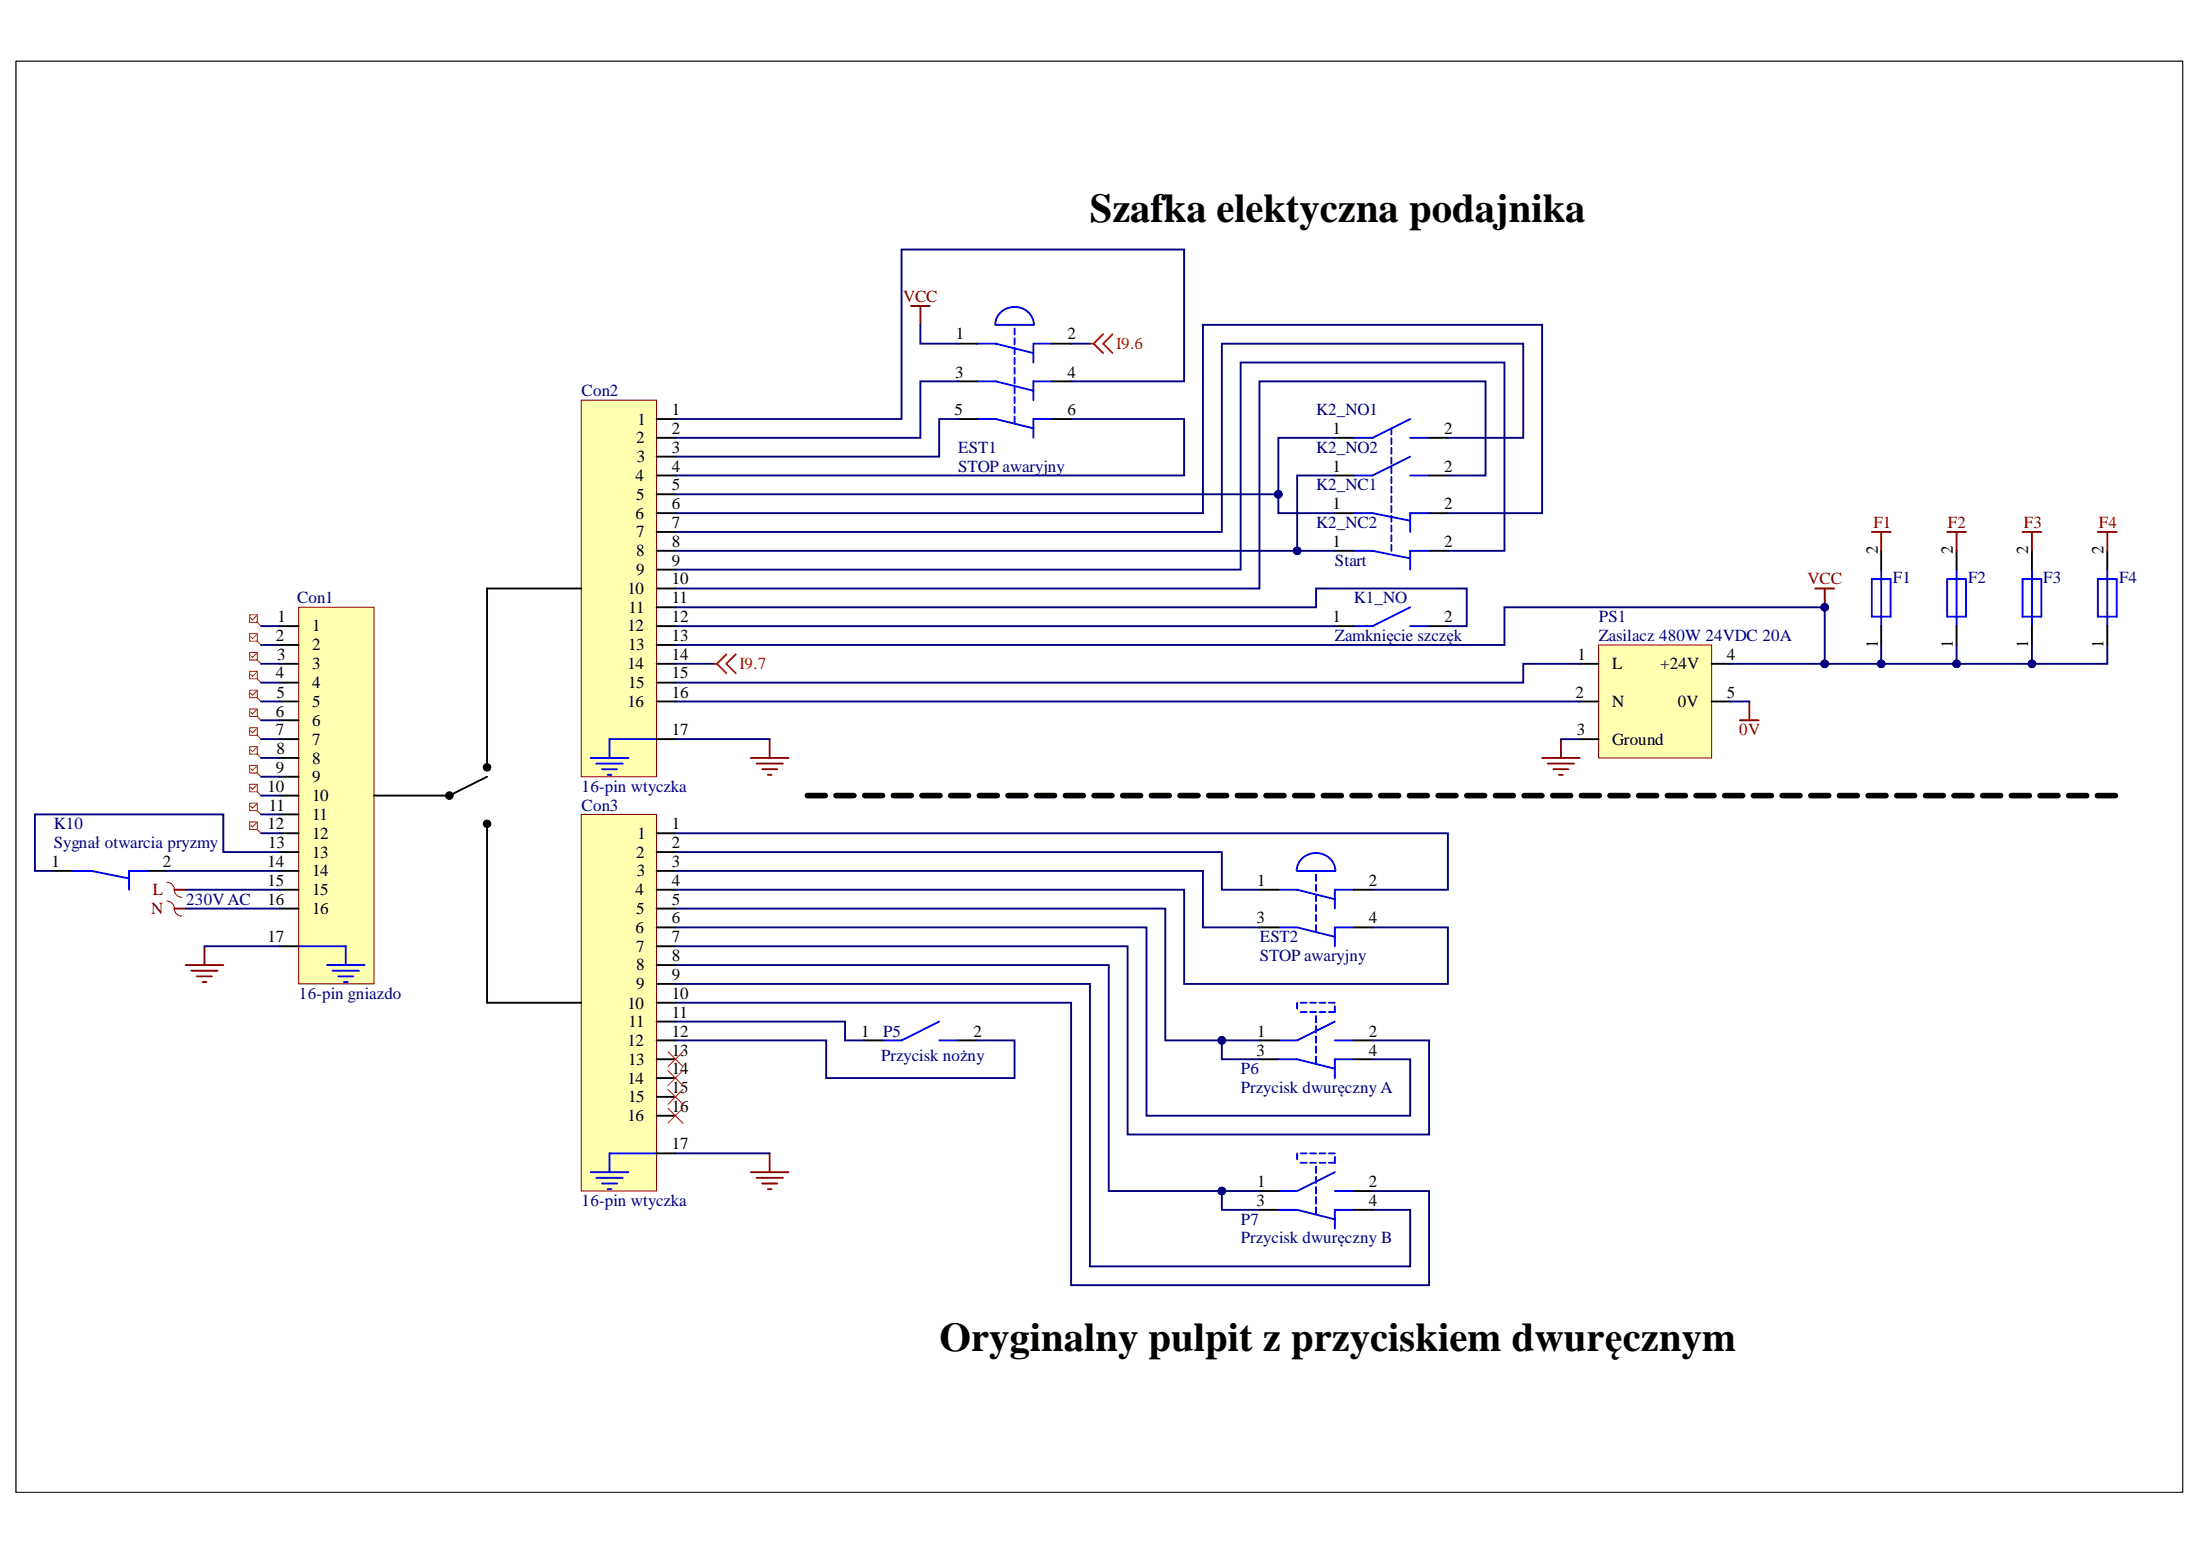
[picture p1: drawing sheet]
<svg xmlns="http://www.w3.org/2000/svg" width="297mm" height="210mm" viewBox="0 0 297 210" stroke-linecap="round" stroke-linejoin="round" font-family="sans-serif">
<path d="M2.2 8.3h292.5v193.1h-292.5z" fill="none" stroke="#000" stroke-width=".14"/>
<path d="M215.8 87.1h15.3v15.2h-15.3z" fill-rule="evenodd" fill="#ffffb0"/>
<path d="M215.8 87.1h15.3v15.2h-15.3z" fill="none" stroke="#800000" stroke-width=".14"/>
<path d="M213.3 89.6h2.5M213.3 94.7h2.5M213.3 99.8h2.5M231.1 89.6h2.5M231.1 94.7h2.5" fill="none" stroke="#000" stroke-width=".25"/>
<path d="M210.8 99.8v2.5M234.9 97.2h2.6M236.2 94.7v2.5M208.2 102.3h5.1M209 103.1h3.5M209.7 103.8h2.1M210.5 104.6h.5" fill="none" stroke="#800000" stroke-width=".25"/>
<path d="M40.3 82h10.2v50.8h-10.2z" fill-rule="evenodd" fill="#ffffb0"/>
<path d="M40.3 82h10.2v50.8h-10.2z" fill="none" stroke="#800000" stroke-width=".14"/>
<path d="M40.3 127.7h6.4v2.6M44.1 130.3h5.1M44.9 131h3.6M45.7 131.8h2M46.4 132.6h.5" fill="none" stroke="#00f" stroke-width=".25"/>
<g fill="none" stroke="#000" stroke-width=".25">
<path d="M37.8 84.5h2.5M37.8 87.1h2.5M37.8 89.6h2.5M37.8 92.1h2.5M37.8 94.7h2.5M37.8 97.2h2.5M37.8 99.8h2.5M37.8 102.3h2.5M37.8 104.8h2.5M37.8 107.4h2.5M37.8 109.9h2.5M37.8 112.5h2.5"/>
<path d="M37.8 115h2.5M37.8 117.6h2.5M37.8 120.1h2.5M37.8 122.6h2.5M37.8 127.7h2.5"/>
</g>
<path d="M78.5 54h10.2v50.8h-10.2z" fill-rule="evenodd" fill="#ffffb0"/>
<path d="M78.5 54h10.2v50.8h-10.2z" fill="none" stroke="#800000" stroke-width=".14"/>
<path d="M88.7 99.8h-6.4v2.5M79.8 102.3h5M80.5 103.1h3.6M81.3 103.8h2M82 104.6h.5" fill="none" stroke="#00f" stroke-width=".25"/>
<g fill="none" stroke="#000" stroke-width=".25">
<path d="M88.7 59.1h2.5M88.7 56.6h2.5M88.7 79.4h2.5M88.7 76.9h2.5M88.7 74.3h2.5M88.7 71.8h2.5M88.7 69.3h2.5M88.7 66.7h2.5M88.7 64.2h2.5M88.7 61.6h2.5M88.7 99.8h2.5M88.7 94.7h2.5"/>
<path d="M88.7 92.1h2.5M88.7 89.6h2.5M88.7 87.1h2.5M88.7 84.5h2.5M88.7 82h2.5"/>
</g>
<path d="M78.5 109.9h10.2v50.9h-10.2z" fill-rule="evenodd" fill="#ffffb0"/>
<path d="M78.5 109.9h10.2v50.9h-10.2z" fill="none" stroke="#800000" stroke-width=".14"/>
<path d="M79.8 158.2h5M80.5 159h3.6M81.3 159.8h2M88.7 155.7h-6.4v2.5M82 160.5h.5" fill="none" stroke="#00f" stroke-width=".25"/>
<g fill="none" stroke="#000" stroke-width=".25">
<path d="M78.5 79.4h-12.7v24.2M65.8 111.2v24.2h12.7M88.7 117.6h2.5M88.7 115h2.5M88.7 112.5h2.5M88.7 137.9h2.5M88.7 135.4h2.5M88.7 132.8h2.5M88.7 130.3h2.5M88.7 127.7h2.5M88.7 125.2h2.5M88.7 122.6h2.5"/>
<path d="M88.7 120.1h2.5M88.7 155.7h2.5M88.7 150.6h2.5M88.7 148.1h2.5M88.7 145.5h2.5M88.7 143h2.5M88.7 140.4h2.5"/>
</g>
<g fill="none" stroke="#000" stroke-width=".76">
<path d="M109 107.4h2.4M112.9 107.4h2.4M116.7 107.4h2.5M120.6 107.4h2.4M124.5 107.4h2.4M128.4 107.4h2.4M132.2 107.4h2.5M136.1 107.4h2.4M140 107.4h2.4M143.8 107.4h2.5M147.7 107.4h2.4M151.6 107.4h2.4"/>
<path d="M155.5 107.4h2.4M159.3 107.4h2.4M163.2 107.4h2.4M167.1 107.4h2.4M170.9 107.4h2.5M174.8 107.4h2.4M178.7 107.4h2.4M182.6 107.4h2.4M186.4 107.4h2.4M190.3 107.4h2.4M194.2 107.4h2.4M198 107.4h2.5"/>
<path d="M201.9 107.4h2.4M205.8 107.4h2.4M209.6 107.4h2.5M213.5 107.4h2.4M217.4 107.4h2.4M221.3 107.4h2.4M225.1 107.4h2.5M229 107.4h2.4M232.9 107.4h2.4M236.7 107.4h2.5M240.6 107.4h2.4M244.5 107.4h2.4"/>
<path d="M248.4 107.4h2.4M252.2 107.4h2.4M256.1 107.4h2.4M260 107.4h2.4M263.8 107.4h2.5M267.7 107.4h2.4M271.6 107.4h2.4M275.4 107.4h2.5M279.3 107.4h2.4M283.2 107.4h2.4"/>
</g>
<g fill="none" stroke="#800000" stroke-width=".25">
<path d="M245.1 79.4h2.5M246.4 79.4v2.6M103.9 99.8v2.5M101.4 102.3h5.1M102.1 103.1h3.6M102.9 103.8h2M103.7 104.6h.5M25.1 130.3h5.1M25.8 131h3.6M26.6 131.8h2M27.4 132.6h.5M27.6 127.7v2.6"/>
<path d="M101.4 158.2h5.1M102.1 159h3.6M102.9 159.8h2M103.9 155.7v2.5M103.7 160.5h.5"/>
</g>
<g fill="none" stroke="#f00" stroke-width=".14">
<path d="M33.7 98.2h1v1.1h-1zM33.7 95.7h1v1h-1zM33.7 93.2h1v1h-1zM33.7 90.6h1v1h-1zM33.7 88.1h1v1h-1zM33.7 85.5h1v1.1h-1zM33.7 83h1v1h-1zM34.6 98.4l-.5 .5-.3-.2M34.6 95.9l-.5 .5-.3-.3M34.6 93.3l-.5 .5-.3-.2M34.6 90.8l-.5 .5-.3-.3M34.6 88.2l-.5 .6-.3-.3"/>
<path d="M34.6 85.7l-.5 .5-.3-.2M34.6 83.2l-.5 .5-.3-.3M34.7 99.3l.5 .5M34.7 96.7l.5 .5M34.7 94.2l.5 .5M34.7 91.6l.5 .5M34.7 89.1l.5 .5M34.7 86.6l.5 .5M34.7 84l.5 .5M33.7 111h1v1h-1zM33.7 108.4h1v1h-1zM33.7 105.9h1v1h-1z"/>
<path d="M33.7 103.3h1v1h-1zM33.7 100.8h1v1h-1zM34.6 111.1l-.5 .5-.3-.2M34.6 108.6l-.5 .5-.3-.3M34.6 106l-.5 .5-.3-.2M34.6 103.5l-.5 .5-.3-.2M34.6 101l-.5 .5-.3-.3M34.7 112l.5 .5M34.7 109.4l.5 .5M34.7 106.9l.5 .5M34.7 104.3l.5 .5M34.7 101.8l.5 .5"/>
</g>
<circle cx="246.4" cy="82" r=".51" fill="#000080"/>
<circle cx="246.4" cy="82" r=".51" fill="none" stroke="#000080" stroke-width=".14"/>
<path d="M147.2 46.4h.5M147.7 46.4l1.2 1.3M148.9 45.1l-1.2 1.3M150.2 45.1l-1.3 1.3 1.3 1.3M96.3 89.6h.5M96.8 89.6l1.3 1.3M98.1 88.3l-1.3 1.3M99.3 88.3l-1.2 1.3 1.2 1.3" fill="none" stroke="#f00" stroke-width=".25"/>
<g fill="none" stroke="#000" stroke-width=".25">
<path d="M129.4 46.4h2.5M129.4 51.5h2.5M129.4 56.6h2.5M142.1 46.4h2.5M142.1 51.5h2.5M142.1 56.6h2.5M180.2 59.1h2.6M193 59.1h2.5M180.2 64.2h2.6M180.2 69.3h2.6M180.2 74.4h2.6M193 64.2h2.5"/>
<path d="M193 69.3h2.5M193 74.4h2.5M254 74.4v2.5M264.2 74.4v2.5M274.3 74.4v2.5M284.5 74.4v2.5M180.2 84.5h2.6M193 84.5h2.5M254 84.5v2.6M264.2 84.5v2.6M274.3 84.5v2.6M284.5 84.5v2.6"/>
<path d="M7.3 117.6h2.5M20 117.6h2.5M65.8 104.8l-5.1 2.6h-10.2M170 120.1h2.6M170 125.2h2.6M182.8 120.1h2.5M182.8 125.2h2.5M116.6 140.4h2.6M129.4 140.4h2.5M170 140.4h2.6M170 143h2.6M182.8 140.4h2.5"/>
<path d="M182.8 143h2.5M170 160.8h2.6M170 163.3h2.6M182.8 160.8h2.5M182.8 163.3h2.5"/>
</g>
<g fill="none" stroke="#00f" stroke-width=".25">
<path d="M131.9 46.4h2.5l5.1 1.3M131.9 51.5h2.5l5.1 1.2M131.9 56.6h2.5l5.1 1.2M134.4 43.8a2.62 2.62 0 0 1 2.6-2.4 2.62 2.62 0 0 1 2.6 2.5M134.4 43.8h5.1M137 44.3v.9M137 45.7v.8M137 47v.8M137 48.3v.8M137 49.6v.9M137 51v.8M137 52.3v.8"/>
<path d="M137 53.6v.8M137 54.9v.8M137 56.2v.9M142.1 46.4h-2.6v2.5M142.1 51.5h-2.6v2.5M142.1 56.6h-2.6v2.5M187.9 57.8v.8M187.9 59.1v.9M190.4 56.6l-5.1 2.5h-2.5M190.4 59.1h2.6M182.8 69.3h2.5l5.1 1M182.8 74.4h2.5l5.1 1"/>
<path d="M187.9 60.5v.8M187.9 61.8v.8M187.9 63.1v.8M187.9 64.4v.8M187.9 65.7v.8M187.9 67v.8M187.9 68.3v.8M187.9 69.6v.8M187.9 70.9v.9M187.9 72.2v.9M187.9 73.6v.8M190.4 61.6l-5.1 2.6h-2.5"/>
<path d="M190.4 64.2h2.6M193 69.3h-2.6v2.5M193 74.4h-2.6v2.5M252.7 78.2h2.6v5h-2.6zM254 76.9v7.6M262.9 78.2h2.5v5h-2.5zM264.2 76.9v7.6M273.1 78.2h2.5v5h-2.5zM274.3 76.9v7.6M283.2 78.2h2.6v5h-2.6zM284.5 76.9v7.6M190.4 82l-5.1 2.5h-2.5"/>
<path d="M190.4 84.5h2.6M9.8 117.6h2.5l5.1 1M20 117.6h-2.6v2.5M175.1 117.5a2.62 2.62 0 0 1 2.6-2.4 2.62 2.62 0 0 1 2.6 2.5M175.1 117.6h5.1M177.7 118.1v.8M177.7 119.4v.9M126.8 137.9l-5.1 2.5h-2.5M172.6 120.1h2.5l5.1 1.3M172.6 125.2h2.5l5.1 1.3M175.1 135.4v.7M175.6 136.6h.8"/>
<path d="M175.6 135.4h.8M176.9 136.6h.8M176.9 135.4h.8M177.7 120.8v.8M177.7 122.1v.9M177.7 123.5v.8M177.7 124.8v.9M177.7 137.1v.9M177.7 138.5v.9M177.7 139.9v.8M178.2 136.6h.8M178.2 135.4h.8"/>
<path d="M179.4 135.4h.8M180.2 135.8v.8h-.8M180.2 137.9l-5.1 2.5h-2.5M182.8 120.1h-2.6v2.5M182.8 125.2h-2.6v2.5M126.8 140.4h2.6M172.6 143h2.5l5.1 1.3M175.1 155.7v.8M175.6 157h.8M175.6 155.7h.8M176.9 157h.8M176.9 155.7h.8"/>
<path d="M177.7 141.3v.8M177.7 142.6v.9M177.7 157.5v.8M177.7 158.9v.8M178.2 157h.8M178.2 155.7h.8M179.4 155.7h.8M180.2 156.2v.8h-.8M180.2 140.4h2.6M180.2 158.2l-5.1 2.6h-2.5M182.8 143h-2.6v2.5M172.6 163.3h2.5l5.1 1.3"/>
<path d="M177.7 160.2v.9M177.7 161.6v.9M177.7 163v.8M180.2 160.8h2.6M182.8 163.3h-2.6v2.6"/>
</g>
<path d="M90.2 142l2 2M90.2 144.5l2 2M90.2 147l2 2.1M90.2 149.6l2 2M92.2 142l-2 2M92.2 144.5l-2 2M92.2 147l-2 2.1M92.2 149.6l-2 2" fill="none" stroke="#f00" stroke-width=".14"/>
<path d="M123 41.3h2.5M124.3 41.3v2.5M252.7 71.8h2.6M254 71.8v2.6M262.9 71.8h2.5M264.2 71.8v2.6M273.1 71.8h2.5M274.3 71.8v2.6M283.2 71.8h2.6M284.5 71.8v2.6M23.5 120.1h1.6M23.5 122.6h1.6" fill="none" stroke="#800000" stroke-width=".25"/>
<g fill="#000">
<circle cx="60.7" cy="107.4" r=".51"/>
<circle cx="65.8" cy="103.6" r=".51"/>
<circle cx="65.8" cy="111.2" r=".51"/>
</g>
<g fill="none" stroke="#000" stroke-width=".14">
<circle cx="60.7" cy="107.4" r=".51"/>
<circle cx="65.8" cy="103.6" r=".51"/>
<circle cx="65.8" cy="111.2" r=".51"/>
</g>
<path d="M22.5 119.1a1.02 1.02 0 0 1 1 1 1.02 1.02 0 0 0 1.1 1M22.5 121.6a1.02 1.02 0 0 1 1 1 1.02 1.02 0 0 0 1.1 1.1" fill="none" stroke="#800000" stroke-width=".14"/>
<path d="M254 87.1v2.5" fill="none" stroke="#000080" stroke-width=".25"/>
<circle cx="254" cy="89.6" r=".51" fill="#000080"/>
<circle cx="254" cy="89.6" r=".51" fill="none" stroke="#000080" stroke-width=".14"/>
<g fill="none" stroke="#000080" stroke-width=".25">
<path d="M35.2 99.8h2.6M35.2 97.2h2.6M35.2 94.7h2.6M35.2 92.1h2.6M35.2 89.6h2.6M35.2 87.1h2.6M35.2 84.5h2.6M22.5 117.6h15.3M35.2 112.5h2.6M35.2 109.9h2.6M35.2 107.4h2.6M35.2 104.8h2.6"/>
<path d="M35.2 102.3h2.6M37.8 115h-7.6v-5.1h-25.5v7.7h2.6M25.1 122.6h12.7M25.1 120.1h12.7M27.6 127.7h10.2M91.2 137.9h22.9v2.5h2.5M91.2 130.3h58.5v30.5h20.3M91.2 135.4h53.4v38.1h48.4v-12.7h-7.7M91.2 132.8h56v38.1h43.2v-7.6h-5.1M91.2 140.4h20.3v5.1h25.5v-5.1h-5.1M91.2 155.7h12.7"/>
</g>
<circle cx="165" cy="160.8" r=".51" fill="#000080"/>
<circle cx="165" cy="160.8" r=".51" fill="none" stroke="#000080" stroke-width=".14"/>
<path d="M91.2 122.6h66.1v17.8h12.7M91.2 127.7h61v25.4h40.8v-12.7h-7.7M91.2 125.2h63.6v25.4h35.6v-7.6h-5.1" fill="none" stroke="#000080" stroke-width=".25"/>
<circle cx="165" cy="140.4" r=".51" fill="#000080"/>
<circle cx="165" cy="140.4" r=".51" fill="none" stroke="#000080" stroke-width=".14"/>
<path d="M91.2 99.8h12.7M91.2 89.6h5.1M91.2 87.1h111.9v-5.1h43.3v7.6h-12.8M91.2 94.7h122.1M213.3 89.6h-7.6v2.5h-114.5M91.2 117.6h71.2v7.6h7.6M91.2 115h73.8v5.1h5M91.2 112.5h104.3v7.6h-10.2M91.2 120.1h68.7v12.7h35.6v-7.6h-10.2" fill="none" stroke="#000080" stroke-width=".25"/>
<circle cx="246.4" cy="82" r=".51" fill="#000080"/>
<circle cx="246.4" cy="82" r=".51" fill="none" stroke="#000080" stroke-width=".14"/>
<circle cx="246.4" cy="89.6" r=".51" fill="#000080"/>
<circle cx="246.4" cy="89.6" r=".51" fill="none" stroke="#000080" stroke-width=".14"/>
<path d="M180.2 64.2h-5.1v10.2h-83.9M195.5 64.2h5.1v-12.7h-30.6v27.9h-78.8M195.5 74.4h7.6v-25.5h-35.6v28h-76.3M91.2 82h86.5v-2.6h20.3v5.1h-2.5M91.2 84.5h89" fill="none" stroke="#000080" stroke-width=".25"/>
<circle cx="175.1" cy="74.4" r=".51" fill="#000080"/>
<circle cx="175.1" cy="74.4" r=".51" fill="none" stroke="#000080" stroke-width=".14"/>
<path d="M180.2 59.1h-7.6v7.6h-81.4M195.5 59.1h10.2v-12.7h-40.7v25.4h-73.8M91.2 69.3h71.2v-25.5h45.8v25.5h-12.7" fill="none" stroke="#000080" stroke-width=".25"/>
<circle cx="172.6" cy="66.7" r=".51" fill="#000080"/>
<circle cx="172.6" cy="66.7" r=".51" fill="none" stroke="#000080" stroke-width=".14"/>
<path d="M124.3 43.8v2.6h5.1M129.4 56.6h-2.6v5h-35.6M129.4 51.5h-5.1v7.6h-33.1M144.6 56.6h15.3v7.6h-68.7M144.6 51.5h15.3v-17.8h-38.2v22.9h-30.5M144.6 46.4h2.6M165 160.8v2.5h5" fill="none" stroke="#000080" stroke-width=".25"/>
<circle cx="165" cy="160.8" r=".51" fill="#000080"/>
<circle cx="165" cy="160.8" r=".51" fill="none" stroke="#000080" stroke-width=".14"/>
<path d="M165 140.4v2.6h5" fill="none" stroke="#000080" stroke-width=".25"/>
<circle cx="165" cy="140.4" r=".51" fill="#000080"/>
<circle cx="165" cy="140.4" r=".51" fill="none" stroke="#000080" stroke-width=".14"/>
<path d="M172.6 66.7v2.6h7.6" fill="none" stroke="#000080" stroke-width=".25"/>
<circle cx="172.6" cy="66.7" r=".51" fill="#000080"/>
<circle cx="172.6" cy="66.7" r=".51" fill="none" stroke="#000080" stroke-width=".14"/>
<path d="M175.1 74.4h5.1" fill="none" stroke="#000080" stroke-width=".25"/>
<circle cx="175.1" cy="74.4" r=".51" fill="#000080"/>
<circle cx="175.1" cy="74.4" r=".51" fill="none" stroke="#000080" stroke-width=".14"/>
<path d="M210.8 99.8h2.5M233.6 94.7h2.6M264.2 87.1v2.5h-17.8" fill="none" stroke="#000080" stroke-width=".25"/>
<circle cx="246.4" cy="89.6" r=".51" fill="#000080"/>
<circle cx="246.4" cy="89.6" r=".51" fill="none" stroke="#000080" stroke-width=".14"/>
<circle cx="254" cy="89.6" r=".51" fill="#000080"/>
<circle cx="254" cy="89.6" r=".51" fill="none" stroke="#000080" stroke-width=".14"/>
<circle cx="264.2" cy="89.6" r=".51" fill="#000080"/>
<circle cx="264.2" cy="89.6" r=".51" fill="none" stroke="#000080" stroke-width=".14"/>
<path d="M284.5 87.1v2.5h-20.3" fill="none" stroke="#000080" stroke-width=".25"/>
<circle cx="264.2" cy="89.6" r=".51" fill="#000080"/>
<circle cx="264.2" cy="89.6" r=".51" fill="none" stroke="#000080" stroke-width=".14"/>
<circle cx="274.3" cy="89.6" r=".51" fill="#000080"/>
<circle cx="274.3" cy="89.6" r=".51" fill="none" stroke="#000080" stroke-width=".14"/>
<path d="M274.3 87.1v2.5" fill="none" stroke="#000080" stroke-width=".25"/>
<circle cx="274.3" cy="89.6" r=".51" fill="#000080"/>
<circle cx="274.3" cy="89.6" r=".51" fill="none" stroke="#000080" stroke-width=".14"/>
<g font-size="5.5">
<text x="147.2" y="29.9">Szafka elektyczna podajnika</text>
<text x="126.8" y="182.4">Oryginalny pulpit z przyciskiem dwuręcznym</text>
</g>
<g font-size="2.3" fill="#800000">
<text x="121.9" y="40.8">VCC</text>
<text x="252.9" y="71.3">F1</text>
<text x="263" y="71.3">F2</text>
<text x="273.2" y="71.3">F3</text>
<text x="283.4" y="71.3">F4</text>
<text x="244.1" y="78.9">VCC</text>
<text x="234.8" y="99.3">0V</text>
<text x="20.4" y="123.4">N</text>
<text x="20.6" y="120.8">L</text>
</g>
<g font-size="2.3">
<text x="129" y="45.8">1</text>
<text x="144.1" y="45.8">2</text>
<text x="129" y="51">3</text>
<text x="144.1" y="51">4</text>
<text x="85.9" y="59.9">2</text>
<text x="86.1" y="57.3">1</text>
<text x="90.7" y="58.6">2</text>
<text x="90.7" y="56.1">1</text>
<text x="128.9" y="56.1">5</text>
<text x="144.1" y="56.1">6</text>
<text x="179.9" y="58.6">1</text>
<text x="195" y="58.6">2</text>
<text x="85.8" y="64.9">4</text>
<text x="86" y="62.4">3</text>
<text x="90.7" y="63.7">4</text>
<text x="90.7" y="61.1">3</text>
<text x="179.9" y="63.7">1</text>
<text x="195" y="63.7">2</text>
<text x="85.8" y="70">6</text>
<text x="85.9" y="67.5">5</text>
<text x="90.7" y="71.3">7</text>
<text x="90.7" y="68.7">6</text>
<text x="90.7" y="66.2">5</text>
<text x="179.9" y="68.7">1</text>
<text x="195" y="68.7">2</text>
<text x="85.9" y="77.6">9</text>
<text x="85.9" y="75.1">8</text>
<text x="85.9" y="72.5">7</text>
<text x="90.7" y="76.4">9</text>
<text x="90.7" y="73.8">8</text>
<text x="179.9" y="73.8">1</text>
<text x="195" y="73.8">2</text>
<text x="253.5" y="74.8" transform="rotate(-90 253.5 74.8)">2</text>
<text x="263.7" y="74.8" transform="rotate(-90 263.7 74.8)">2</text>
<text x="273.8" y="74.8" transform="rotate(-90 273.8 74.8)">2</text>
<text x="284" y="74.8" transform="rotate(-90 284 74.8)">2</text>
<text x="37.5" y="84">1</text>
<text x="84.7" y="80.2">10</text>
<text x="84.9" y="82.7">11</text>
<text x="90.7" y="84">12</text>
<text x="90.7" y="81.4">11</text>
<text x="90.7" y="78.9">10</text>
<text x="179.9" y="84">1</text>
<text x="195" y="84">2</text>
<text x="37.2" y="86.5">2</text>
<text x="37.4" y="89">3</text>
<text x="42.1" y="85.2">1</text>
<text x="42.1" y="87.8">2</text>
<text x="84.7" y="85.2">12</text>
<text x="84.8" y="87.8">13</text>
<text x="90.7" y="89">14</text>
<text x="90.7" y="86.5">13</text>
<text x="213" y="89">1</text>
<text x="233.1" y="89">4</text>
<text x="253.5" y="87.4" transform="rotate(-90 253.5 87.4)">1</text>
<text x="263.7" y="87.4" transform="rotate(-90 263.7 87.4)">1</text>
<text x="273.8" y="87.4" transform="rotate(-90 273.8 87.4)">1</text>
<text x="284" y="87.4" transform="rotate(-90 284 87.4)">1</text>
<text x="37.2" y="91.6">4</text>
<text x="37.3" y="94.2">5</text>
<text x="42.1" y="90.3">3</text>
<text x="42.1" y="92.9">4</text>
<text x="42.1" y="95.5">5</text>
<text x="84.7" y="95.5">16</text>
<text x="84.7" y="90.3">14</text>
<text x="84.8" y="92.9">15</text>
<text x="90.7" y="94.2">16</text>
<text x="90.7" y="91.6">15</text>
<text x="212.7" y="94.2">2</text>
<text x="217.6" y="90.3">L</text>
<text x="217.6" y="95.5">N</text>
<text x="224.2" y="90.3">+24V</text>
<text x="226.5" y="95.5">0V</text>
<text x="233.1" y="94.2">5</text>
<text x="37.2" y="96.7">6</text>
<text x="37.2" y="99.3">7</text>
<text x="37.3" y="101.8">8</text>
<text x="42.1" y="98">6</text>
<text x="42.1" y="100.5">7</text>
<text x="90.7" y="99.3">17</text>
<text x="212.9" y="99.3">3</text>
<text x="217.6" y="100.5">Ground</text>
<text x="36.1" y="106.9">10</text>
<text x="37.2" y="104.3">9</text>
<text x="42.1" y="103.1">8</text>
<text x="42.1" y="105.6">9</text>
<text x="36.1" y="112">12</text>
<text x="36.3" y="109.4">11</text>
<text x="42.1" y="108.1">10</text>
<text x="42.1" y="110.7">11</text>
<text x="42.1" y="113.2">12</text>
<text x="86.1" y="113.2">1</text>
<text x="90.7" y="112">1</text>
<text x="6.9" y="117">1</text>
<text x="22" y="117">2</text>
<text x="36.1" y="117">14</text>
<text x="36.1" y="119.6">15</text>
<text x="36.2" y="114.5">13</text>
<text x="42.1" y="115.8">13</text>
<text x="42.1" y="118.3">14</text>
<text x="85.9" y="115.8">2</text>
<text x="86" y="118.3">3</text>
<text x="90.7" y="119.6">4</text>
<text x="90.7" y="117">3</text>
<text x="90.7" y="114.5">2</text>
<text x="169.8" y="119.6">1</text>
<text x="184.8" y="119.6">2</text>
<text x="36.1" y="122.1">16</text>
<text x="42.1" y="120.8">15</text>
<text x="42.1" y="123.4">16</text>
<text x="85.8" y="125.9">6</text>
<text x="85.8" y="120.8">4</text>
<text x="85.9" y="123.4">5</text>
<text x="90.7" y="124.6">6</text>
<text x="90.7" y="122.1">5</text>
<text x="169.7" y="124.6">3</text>
<text x="184.8" y="124.6">4</text>
<text x="36.1" y="127.2">17</text>
<text x="85.9" y="131">8</text>
<text x="85.9" y="128.4">7</text>
<text x="90.7" y="129.7">8</text>
<text x="90.7" y="127.2">7</text>
<text x="84.7" y="136.1">10</text>
<text x="85.9" y="133.5">9</text>
<text x="90.7" y="137.4">11</text>
<text x="90.7" y="134.8">10</text>
<text x="90.7" y="132.2">9</text>
<text x="84.7" y="141.2">12</text>
<text x="84.8" y="143.7">13</text>
<text x="84.9" y="138.7">11</text>
<text x="90.7" y="142.5">13</text>
<text x="90.7" y="139.9">12</text>
<text x="116.3" y="139.9">1</text>
<text x="131.4" y="139.9">2</text>
<text x="169.7" y="142.5">3</text>
<text x="169.8" y="139.9">1</text>
<text x="184.8" y="139.9">2</text>
<text x="184.8" y="142.5">4</text>
<text x="84.7" y="146.3">14</text>
<text x="84.8" y="148.8">15</text>
<text x="90.7" y="147.6">15</text>
<text x="90.7" y="145">14</text>
<text x="84.7" y="151.4">16</text>
<text x="90.7" y="155.2">17</text>
<text x="90.7" y="150.1">16</text>
<text x="169.8" y="160.2">1</text>
<text x="184.8" y="160.2">2</text>
<text x="169.7" y="162.8">3</text>
<text x="184.8" y="162.8">4</text>
</g>
<g font-size="2.3" fill="#f00">
<text x="150.7" y="47.1">I9.6</text>
<text x="99.9" y="90.3">I9.7</text>
</g>
<g font-size="2.3" fill="#000080">
<text x="78.5" y="53.5">Con2</text>
<text x="177.7" y="56.1">K2_NO1</text>
<text x="129.4" y="61.1">EST1</text>
<text x="129.4" y="63.7">STOP awaryjny</text>
<text x="177.7" y="61.1">K2_NO2</text>
<text x="177.7" y="66.2">K2_NC1</text>
<text x="177.7" y="71.3">K2_NC2</text>
<text x="180.2" y="76.4">Start</text>
<text x="40.1" y="81.4">Con1</text>
<text x="182.8" y="81.4">K1_NO</text>
<text x="215.9" y="84">PS1</text>
<text x="255.6" y="78.6">F1</text>
<text x="265.7" y="78.6">F2</text>
<text x="275.9" y="78.6">F3</text>
<text x="286.1" y="78.6">F4</text>
<text x="180.2" y="86.5">Zamknięcie szczęk</text>
<text x="215.9" y="86.5">Zasilacz 480W 24VDC 20A</text>
<text x="78.5" y="106.9">16-pin wtyczka</text>
<text x="7.3" y="112">K10</text>
<text x="78.5" y="109.4">Con3</text>
<text x="7.3" y="114.5">Sygnał otwarcia pryzmy</text>
<text x="25.1" y="122.1">230VAC</text>
<text x="170.1" y="127.2">EST2</text>
<text x="170.1" y="129.7">STOP awaryjny</text>
<text x="40.4" y="134.8">16-pin gniazdo</text>
<text x="119" y="143.2">Przycisk nożny</text>
<text x="119.2" y="139.9">P5</text>
<text x="167.6" y="145">P6</text>
<text x="167.6" y="147.6">Przycisk dwuręczny A</text>
<text x="78.5" y="162.8">16-pin wtyczka</text>
<text x="167.6" y="165.3">P7</text>
<text x="167.6" y="167.8">Przycisk dwuręczny B</text>
</g>
</svg>
